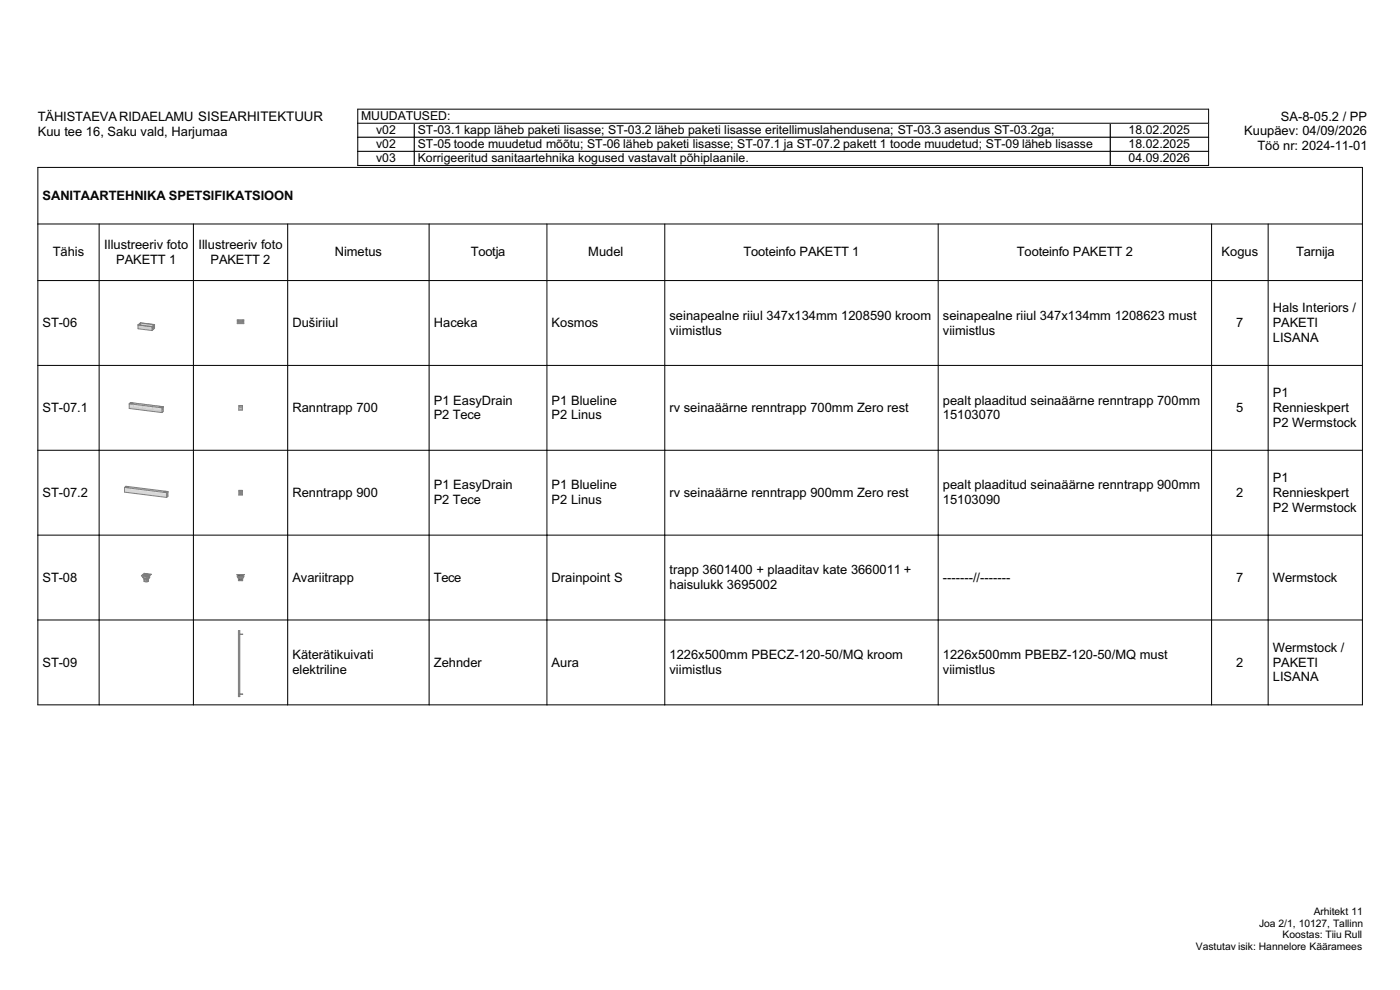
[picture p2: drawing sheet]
<svg xmlns="http://www.w3.org/2000/svg" width="297mm" height="210mm" viewBox="0 0 297 210" stroke-linecap="round" stroke-linejoin="round" font-family="sans-serif">
<path d="M29.3 68.9l.5-.4z" fill-rule="evenodd" fill="#bbbcc5"/>
<path d="M29.7 68.7l.1 .1z" fill-rule="evenodd" fill="#cfcfd9"/>
<path d="M29.6 69l.2-.1z" fill-rule="evenodd" fill="#bbbcc5"/>
<path d="M29.3 68.9l.5-.4v.5h-.2l.2-.3z" fill-rule="evenodd" fill="#818288"/>
<path d="M32.2 69.3l.6-.5z" fill-rule="evenodd" fill="#bbbcc5"/>
<path d="M32.7 69.1v.1z" fill-rule="evenodd" fill="#cfcfd9"/>
<path d="M32.3 69.5l.4-.3z" fill-rule="evenodd" fill="#bbbcc5"/>
<path d="M32.3 69.3l.5-.5v.8l-.5 .5zM32.3 69.3v.2l.4-.3v-.2z" fill-rule="evenodd" fill="#818288"/>
<path d="M29.3 68.9l3 .4v.8l-3-.4z" fill-rule="evenodd" fill="#cfcfd9"/>
<path d="M29.3 69.1h3" fill="none" stroke="#bbbcc5" stroke-width=".38"/>
<g fill="#cfcfd9">
<path d="M32.3 69.3l.4-.2-.4 .4z" fill-rule="evenodd"/>
<path d="M29.8 68.5l2.9 .4-.5 .4-2.4-.3z" fill-rule="evenodd"/>
</g>
<path d="M29.8 68.7h3" fill="none" stroke="#bbbcc5" stroke-width=".38"/>
<g fill="none" stroke="#7f7f7f" stroke-width=".21">
<path d="M29.3 68.9v.8l3 .4M29.3 68.9l3 .4M29.3 68.9l2.9 .4M29.3 68.9h.1M29.7 68.9h.1M29.7 68.8h.1M29.7 68.7l.1 .1M29.8 68.9l-.2 .1M29.8 68.7l-.4 .2M29.8 68.9h.1M29.8 68.7h.1M29.8 68.5l-.5 .4"/>
<path d="M29.8 68.5h.1M29.8 68.5l3 .3M29.8 68.5v.5M32.2 69.3h.1M32.3 69.3v.8M32.3 69.4v.1M32.3 69.5h.1M32.3 69.4h.1M32.3 69.3v.1M32.3 69.3h.1M32.6 69.2l-.3 .3M32.6 69.2h.1"/>
<path d="M32.7 69.2h-.1M32.7 69.2h.1M32.7 69.1v.1M32.7 69l-.4 .3M32.7 69.2l-.4 .3M32.7 69h.1M32.7 69.1h.1M32.8 68.8l-.6 .5M32.8 68.8l-.1 .1M32.8 68.8v.8l-.5 .5"/>
</g>
<g fill="#d0c5c1">
<path d="M33.9 86.3h.6l-.3 .2z" fill-rule="evenodd"/>
<path d="M27.6 85.5l.6 .1-.4 .1z" fill-rule="evenodd"/>
</g>
<path d="M27.4 85.8l7 .9v.8l-7-.9z" fill-rule="evenodd" fill="#e2d6d2"/>
<path d="M34.4 86.7l.2-.3v.9l-.2 .2z" fill-rule="evenodd" fill="#9a928f"/>
<path d="M27.4 85.6l7 .9v.2l-7-.9z" fill-rule="evenodd" fill="#e2d6d2"/>
<path d="M34.4 86.5l.2-.2-.2 .4z" fill-rule="evenodd" fill="#9a928f"/>
<path d="M27.4 85.6l.3-.2 6.9 .9-.2 .2zM27.6 85.5l.2 .2 .4-.1zM33.9 86.3l.3 .2 .3-.2z" fill-rule="evenodd" fill="#d0c5c1"/>
<g fill="none" stroke="#ccc" stroke-width=".21">
<path d="M27.4 86.3l7 .9 .2-.3M27.4 85.6l.9 .2M27.7 85.4l6.9 .9M28.3 85.8v.6M28.3 85.8h.1M28.6 85.5h.1M29.3 86.6v.3M29.6 85.7l-.3 .2M30.3 86v.7M30.6 85.8h.1M31.3 86.8v.3M31.6 85.9l-.3 .2"/>
<path d="M32.3 86.3v.6M32.6 86h.1M33.4 87.1v.3M33.6 86.2l-.2 .2M33.9 86.3l.6 .1M34.1 86.4h-.1"/>
</g>
<path d="M27.4 85.6v1l7 .9M27.4 85.6l7 .9M27.4 85.6l.3-.2 6.9 .9M27.6 85.5a.3 .3 0 0 1 .3-.1 .3 .3 0 0 1 .2 .2zM27.9 85.6h.1M28.2 85.5v.1M33.9 86.3h.6l-.3 .2zM34.1 86.3h.1M34.2 86.3h.1M34.4 86.5v1M34.6 86.3v1l-.2 .2M34.6 86.3l-.2 .2" fill="none" stroke="#7f7f7f" stroke-width=".21"/>
<g fill="#cdc7ba">
<path d="M34.8 104.3h.6l-.3 .1z" fill-rule="evenodd"/>
<path d="M26.7 103.3h.6l-.3 .1z" fill-rule="evenodd"/>
</g>
<path d="M26.4 103.6l9 1.1v.8l-9-1.1z" fill-rule="evenodd" fill="#e1dbce"/>
<path d="M35.4 104.7l.2-.3v.9l-.2 .2z" fill-rule="evenodd" fill="#8e8a81"/>
<path d="M26.4 103.4l9 1.1v.2l-9-1.1z" fill-rule="evenodd" fill="#e1dbce"/>
<path d="M35.4 104.5l.2-.2-.2 .4z" fill-rule="evenodd" fill="#8e8a81"/>
<path d="M26.4 103.4l.3-.2 8.9 1.1-.2 .2zM26.7 103.3l.3 .1 .3-.1zM34.8 104.3l.3 .1 .3-.1z" fill-rule="evenodd" fill="#cdc7ba"/>
<path d="M26.4 103.4v1l9 1.1M26.4 103.4l9 1.1M26.4 103.4l.3-.2 8.9 1.1M26.7 103.3h.6l-.3 .1zM27 103.3h.1M34.7 104.3h.7zM34.8 104.3h-.1M35 104.3h.1M35.4 104.5v1M35.6 104.3v1l-.2 .2M35.6 104.3l-.2 .2" fill="none" stroke="#7f7f7f" stroke-width=".21"/>
<g fill="#909090">
<path d="M30.6 122l.6 .1z" fill-rule="evenodd"/>
<path d="M30.5 121.9l1 .1z" fill-rule="evenodd"/>
<path d="M30.6 121.9l1 .1z" fill-rule="evenodd"/>
<path d="M30.8 121.8l.7 .1z" fill-rule="evenodd"/>
</g>
<path d="M30 122.1l1.5 .3z" fill-rule="evenodd" fill="#a0a0a0"/>
<path d="M31.5 122.3l.6-.5z" fill-rule="evenodd" fill="#626262"/>
<path d="M30.7 121.8h.1z" fill="#5a5a5a"/>
<path d="M30.8 121.8h.1z" fill-rule="evenodd" fill="#727272"/>
<path d="M30.9 121.8h.2z" fill-rule="evenodd" fill="#898989"/>
<path d="M31.1 121.8l.1 .1z" fill-rule="evenodd" fill="#989898"/>
<g fill="#a8a8a8">
<path d="M31.2 121.8l.1 .1z" fill-rule="evenodd"/>
<path d="M31.3 121.9h.1z" fill-rule="evenodd"/>
</g>
<path d="M30 122.1l.6-.5 1.5 .2-.6 .5zM30.5 121.9a.61 .61 0 0 0 1 0l-.6-.1z" fill-rule="evenodd" fill="#909090"/>
<path d="M31.7 122.2v.3z" fill-rule="evenodd" fill="#6a6a6a"/>
<g fill="#a8a8a8">
<path d="M31.3 122h.2z" fill-rule="evenodd"/>
<path d="M31.3 121.9h.2z" fill-rule="evenodd"/>
</g>
<g fill="#989898">
<path d="M31.1 121.8l.2 .1z" fill-rule="evenodd"/>
<path d="M31.1 121.9l.2 .1z" fill-rule="evenodd"/>
<path d="M31.1 122l.2 .1z" fill-rule="evenodd"/>
</g>
<g fill="#898989">
<path d="M30.9 121.8l.2 .1z" fill-rule="evenodd"/>
<path d="M30.9 121.9l.2 .1z" fill-rule="evenodd"/>
<path d="M30.9 122l.2 .1z" fill-rule="evenodd"/>
</g>
<g fill="#727272">
<path d="M30.7 121.9l.2 .1z" fill-rule="evenodd"/>
<path d="M30.7 122l.2 .1z" fill-rule="evenodd"/>
</g>
<g fill="#5a5a5a">
<path d="M30.6 121.9h.1z" fill-rule="evenodd"/>
<path d="M30.6 122l.1 .1z" fill-rule="evenodd"/>
</g>
<path d="M30.3 122.2v.3z" fill="#989898"/>
<g fill="#a8a8a8">
<path d="M30.3 122.2l.1 .3z" fill-rule="evenodd"/>
<path d="M30.4 122.2l.1 .4z" fill-rule="evenodd"/>
<path d="M30.5 122.2h.1v.4h-.1z" fill-rule="evenodd"/>
<path d="M30.6 122.2l.2 .1v.4l-.2-.1z" fill-rule="evenodd"/>
</g>
<path d="M30.8 122.3h.2v.4h-.2z" fill-rule="evenodd" fill="#989898"/>
<path d="M31 122.3h.1v.4h-.1z" fill-rule="evenodd" fill="#898989"/>
<path d="M31.1 122.3h.2v.4h-.2z" fill-rule="evenodd" fill="#727272"/>
<g fill="#5a5a5a">
<path d="M31.3 122.3l.2 .1v.2l-.2 .1z" fill-rule="evenodd"/>
<path d="M31.5 122.4l.1-.2v.4h-.1z" fill-rule="evenodd"/>
</g>
<path d="M31.6 122.2h.1l-.1 .4z" fill-rule="evenodd" fill="#626262"/>
<path d="M31.6 122.6l.1-.1-.3 .4z" fill-rule="evenodd" fill="#6a6a6a"/>
<path d="M31.8 122.5l-.3 .4z" fill-rule="evenodd" fill="#727272"/>
<path d="M30.3 122.5l.3 .4z" fill-rule="evenodd" fill="#797979"/>
<g fill="#818181">
<path d="M30.4 122.5l.3 .5z" fill-rule="evenodd"/>
<path d="M30.5 122.6l.3 .4z" fill-rule="evenodd"/>
</g>
<path d="M30.6 122.6l.2 .1 .1 .3z" fill-rule="evenodd" fill="#797979"/>
<path d="M30.8 122.7h.2v.3z" fill-rule="evenodd" fill="#727272"/>
<path d="M31 122.7h.1v.3h-.1z" fill-rule="evenodd" fill="#626262"/>
<path d="M31.1 122.7h.2l-.2 .3z" fill-rule="evenodd" fill="#535353"/>
<path d="M31.3 122.7l.2-.1-.3 .4z" fill-rule="evenodd" fill="#5a5a5a"/>
<path d="M31.5 122.6h.1l-.3 .4z" fill-rule="evenodd" fill="#626262"/>
<path d="M31.5 122.9v.4z" fill-rule="evenodd" fill="#6a6a6a"/>
<path d="M31.4 122.9v.4z" fill-rule="evenodd" fill="#626262"/>
<g fill="#5a5a5a">
<path d="M31.3 123v.4z" fill-rule="evenodd"/>
<path d="M31.2 123h.1l-.1 .4z" fill-rule="evenodd"/>
</g>
<path d="M31.1 123h.1v.4h-.1z" fill-rule="evenodd" fill="#727272"/>
<path d="M31 123h.1v.4h-.1z" fill-rule="evenodd" fill="#898989"/>
<path d="M30.9 123h.1v.4h-.1z" fill-rule="evenodd" fill="#989898"/>
<g fill="#a8a8a8">
<path d="M30.8 123l.1 .4z" fill-rule="evenodd"/>
<path d="M30.7 123l.1 .4z" fill-rule="evenodd"/>
<path d="M30.6 122.9l.1 .5z" fill-rule="evenodd"/>
<path d="M30.6 122.9v.4z" fill-rule="evenodd"/>
</g>
<path d="M30.6 122.9v.4z" fill="#989898"/>
<g fill="none" stroke="#7f7f7f" stroke-width=".21">
<path d="M30 122.1l1.5 .3M30 122.1l1.5 .2M30.3 122.2v.3M30.3 122.5l.3 .4M30.5 121.9v.1M30.5 122l.9 .1M30.5 122h.1M30.5 121.9l1 .1M30.5 121.9h.1M30.6 123.2v.1M30.6 122.9v.3M30.6 122l.6 .1"/>
<path d="M30.6 121.9l.9 .1M30.6 121.9h.1M30.7 121.8l.9 .1M30.7 121.9h-.1M30.8 121.8l.7 .1M30.9 121.8l.6 .1M31.5 122.3v.1M31.5 122.9l-.4 .1-.5-.1M31.5 122.9l-.1 .4h-.8M31.5 121.9l-.6-.1-.4 .1M31.5 121.9h.1M31.5 122l-.5 .1-.5-.1"/>
<path d="M31.6 121.9v.1M31.6 122h-.1M31.8 122.5l-.8 .2-.7-.2M31.8 122.1v.4M31.8 122.5l-.3 .4M32.1 121.8l-.6 .6M32.1 121.8l-1.5-.2-.6 .5M32.1 121.8l-.6 .5"/>
</g>
<path d="M33.2 147.4h.2z" fill-rule="evenodd" fill="#9b9b9b"/>
<path d="M33.2 147.3l.2 .1z" fill-rule="evenodd" fill="#c2c2c2"/>
<path d="M33.2 147.2l.2 .1z" fill-rule="evenodd" fill="#f0f0f0"/>
<path d="M33.2 147.1l.2 .1z" fill-rule="evenodd" fill="#e8e8e8"/>
<path d="M33.4 147.2l.1 .2z" fill-rule="evenodd" fill="#f0f0f0"/>
<path d="M28.6 137.5l.1 .1z" fill-rule="evenodd" fill="#e8e8e8"/>
<path d="M28.5 137.6l.2 .2z" fill-rule="evenodd" fill="#f0f0f0"/>
<path d="M28.5 137.7l.2 .1z" fill-rule="evenodd" fill="#c2c2c2"/>
<path d="M28.5 137.8h.2z" fill="#9b9b9b"/>
<path d="M33.3 146.9l.2 .1-.2 .1z" fill-rule="evenodd" fill="#d1d1d1"/>
<path d="M33.3 147.1l.2-.1z" fill-rule="evenodd" fill="#a3a3a3"/>
<path d="M33.3 134.2l.2 .1-.2 .2z" fill="#d1d1d1"/>
<path d="M33.3 134.5l.2-.2z" fill-rule="evenodd" fill="#a3a3a3"/>
<path d="M29.1 133.7h.3z" fill-rule="evenodd" fill="#d1d1d1"/>
<path d="M29.3 133.8l.1-.1z" fill-rule="evenodd" fill="#a3a3a3"/>
<path d="M32.9 133.8l.4-.1z" fill-rule="evenodd" fill="#d1d1d1"/>
<path d="M33 133.8v14" fill="none" stroke="#e1e1e1" stroke-width=".3"/>
<path d="M33.2 133.8l.1-.1-.1 13.6 .1 .4-.1 .1z" fill-rule="evenodd" fill="#a3a3a3"/>
<path d="M28.7 133.3l.4-.1z" fill-rule="evenodd" fill="#d1d1d1"/>
<path d="M28.9 133.3v14" fill="none" stroke="#e1e1e1" stroke-width=".3"/>
<g fill="#a3a3a3">
<path d="M29 141l.1 .1-.1 1.3z" fill-rule="evenodd"/>
<path d="M29 146.6l.1 .1-.1 .6z" fill-rule="evenodd"/>
<path d="M29 142.4l.1 .1-.1 1.3z" fill-rule="evenodd"/>
<path d="M29 139.6l.1 .1-.1 1.3z" fill-rule="evenodd"/>
<path d="M29 135.4l.1 .1-.1 1.3z" fill-rule="evenodd"/>
<path d="M29 136.8l.1 .1-.1 1.3z" fill-rule="evenodd"/>
<path d="M29 138.2l.1 .1-.1 1.3z" fill-rule="evenodd"/>
<path d="M29 145.2l.1 .1-.1 1.3z" fill-rule="evenodd"/>
<path d="M29 134l.1 .1-.1 1.3z" fill-rule="evenodd"/>
<path d="M29 143.8l.1 .1-.1 1.3z" fill-rule="evenodd"/>
<path d="M29 133.3l.1-.1-.1 .8z" fill-rule="evenodd"/>
</g>
<path d="M29 146.7l3.9 .5z" fill="#9b9b9b"/>
<path d="M29.1 146.4l3.8 .6z" fill-rule="evenodd" fill="#e8e8e8"/>
<path d="M29 146.5l3.9 .5v.1l-3.9-.5z" fill-rule="evenodd" fill="#f0f0f0"/>
<path d="M29 146.6l3.9 .6z" fill-rule="evenodd" fill="#c2c2c2"/>
<path d="M29 145.3l3.9 .5z" fill="#9b9b9b"/>
<path d="M29.1 145l3.8 .6z" fill-rule="evenodd" fill="#e8e8e8"/>
<path d="M29 145.1l3.9 .5v.1l-3.9-.5z" fill-rule="evenodd" fill="#f0f0f0"/>
<path d="M29 145.2l3.9 .6z" fill-rule="evenodd" fill="#c2c2c2"/>
<path d="M29 143.9l3.9 .5z" fill="#9b9b9b"/>
<path d="M29.1 143.6l3.8 .6z" fill-rule="evenodd" fill="#e8e8e8"/>
<path d="M29 143.7l3.9 .5v.1l-3.9-.5z" fill-rule="evenodd" fill="#f0f0f0"/>
<path d="M29 143.8l3.9 .6z" fill-rule="evenodd" fill="#c2c2c2"/>
<path d="M29 142.5l3.9 .5z" fill="#9b9b9b"/>
<path d="M29.1 142.2l3.8 .6z" fill-rule="evenodd" fill="#e8e8e8"/>
<path d="M29 142.3l3.9 .5v.1l-3.9-.5z" fill-rule="evenodd" fill="#f0f0f0"/>
<path d="M29 142.4l3.9 .6z" fill-rule="evenodd" fill="#c2c2c2"/>
<path d="M29 141.1l3.9 .5z" fill="#9b9b9b"/>
<path d="M29.1 140.8l3.8 .6z" fill-rule="evenodd" fill="#e8e8e8"/>
<path d="M29 140.9l3.9 .5v.1l-3.9-.5z" fill-rule="evenodd" fill="#f0f0f0"/>
<path d="M29 141l3.9 .6z" fill-rule="evenodd" fill="#c2c2c2"/>
<path d="M29 139.7l3.9 .5z" fill="#9b9b9b"/>
<path d="M29.1 139.4l3.8 .6z" fill-rule="evenodd" fill="#e8e8e8"/>
<path d="M29 139.5l3.9 .5v.1l-3.9-.5z" fill-rule="evenodd" fill="#f0f0f0"/>
<path d="M29 139.6l3.9 .6z" fill-rule="evenodd" fill="#c2c2c2"/>
<path d="M29 138.3l3.9 .5z" fill="#9b9b9b"/>
<path d="M29.1 138l3.8 .6z" fill-rule="evenodd" fill="#e8e8e8"/>
<path d="M29 138.1l3.9 .5v.1l-3.9-.5z" fill-rule="evenodd" fill="#f0f0f0"/>
<path d="M29 138.2l3.9 .6z" fill-rule="evenodd" fill="#c2c2c2"/>
<path d="M29 136.9l3.9 .5z" fill="#9b9b9b"/>
<path d="M29.1 136.6l3.8 .6z" fill-rule="evenodd" fill="#e8e8e8"/>
<path d="M29 136.7l3.9 .5v.1l-3.9-.5z" fill-rule="evenodd" fill="#f0f0f0"/>
<path d="M29 136.8l3.9 .6z" fill-rule="evenodd" fill="#c2c2c2"/>
<path d="M29 135.5l3.9 .5z" fill="#9b9b9b"/>
<path d="M29.1 135.2l3.8 .6z" fill-rule="evenodd" fill="#e8e8e8"/>
<path d="M29 135.3l3.9 .5v.1l-3.9-.5z" fill-rule="evenodd" fill="#f0f0f0"/>
<path d="M29 135.4l3.9 .6z" fill-rule="evenodd" fill="#c2c2c2"/>
<path d="M29 134.1l3.9 .5z" fill="#9b9b9b"/>
<path d="M29.1 133.8l3.8 .6z" fill-rule="evenodd" fill="#e8e8e8"/>
<path d="M29 133.9l3.9 .5v.1l-3.9-.5z" fill-rule="evenodd" fill="#f0f0f0"/>
<path d="M29 134l3.9 .6z" fill-rule="evenodd" fill="#c2c2c2"/>
<g fill="none" stroke="#7f7f7f" stroke-width=".21">
<path d="M28.7 137.6l-.2 .1 .2 .1M28.7 133.3v14h.3M28.7 133.3h.3M29 133.3v14M29 134.1l.1-.3 3.8 .5M29 139.7h.1M29 139.7l.1-.3 3.8 .5M29 136.9h.1M29 136.9l.1-.3 3.8 .5M29 135.5h.1M29 135.5l.1-.3 3.8 .5M29 134.1h.1"/>
<path d="M29.1 139.7l3.8 .5M29.1 136.9l3.8 .5M29.1 135.5l3.8 .5M29.1 134.1l3.8 .5M29.1 133.7h.3M29.1 133.2l-.4 .1M29.1 133.2l-.1 .1M29.1 133.2v.6M29.1 134.1v1.1M29.1 135.5v1.1M29.1 136.9v1.1M29.1 138.3v1.1"/>
<path d="M29.1 139.7v1.1M29.4 133.7l-.1 .1M32.9 133.8v14h.3M32.9 133.8h.3M32.9 138.5l-3.8-.5-.1 .2 3.9 .6M33.2 133.8v14M33.3 133.7v13.4l.2-.1M33.3 134.2l.2 .1M33.3 133.7l-.4 .1M33.3 133.7l-.1 .1M33.5 134.3l-.2 .2M29 146.7h.1"/>
<path d="M29 146.7l.1-.3 3.8 .5M29 143.9h.1M29 143.9l.1-.3 3.8 .5M29 142.5h.1M29 142.5l.1-.3 3.8 .5M29 141.1h.1M29 141.1l.1-.3 3.8 .5M29.1 146.7l3.8 .5M29.1 143.9l3.8 .5M29.1 142.5l3.8 .5M29.1 141.1l3.8 .5M29.1 146.7l-.1 .6"/>
<path d="M29.1 141.1v1.1M29.1 142.5v1.1M29.1 143.9v1.1M29.1 145.3v1.1M32.9 145.5l-3.8-.5-.1 .2 3.9 .6M33.3 146.9l.2 .1M33.3 147.4l-.1 .4M33.4 147.2l-.2-.1v.2l.2 .1M33.4 147.2v.2M33.4 147.2h.1M33.5 147.2l-.1 .2M33.5 147l-.1 .1"/>
</g>
<path d="M27.7 132.7h6.4v15.6h-6.4z" fill-rule="evenodd" fill="#fff"/>
<path d="M50.3 67.9h1.4v.8h-1.4zM50.5 68l.1 .2 .9-.1v-.1z" fill-rule="evenodd" fill="#818288"/>
<path d="M50.3 67.9h1.4v.8h-1.4zM50.5 68v.1M50.5 68.1h.1M50.5 68h.1M50.6 68h-.1M50.6 68h.1M50.6 68.2h.9M51.5 68h-.9M51.5 68h.1M51.5 68.2h.1M51.5 68.1h.1M51.5 68v.1" fill="none" stroke="#7f7f7f" stroke-width=".21"/>
<g fill="#9a928f">
<path d="M50.7 86.2h.7v.8h-.7z" fill-rule="evenodd"/>
<path d="M50.7 86h.7v.2h-.7z" fill-rule="evenodd"/>
</g>
<path d="M50.7 86.7h.7" fill="none" stroke="#ccc" stroke-width=".21"/>
<path d="M50.7 86h.7v1h-.7z" fill="none" stroke="#7f7f7f" stroke-width=".21"/>
<g fill="#8e8a81">
<path d="M50.7 104.2h.7v.8h-.7z" fill-rule="evenodd"/>
<path d="M50.7 104h.7v.2h-.7z" fill-rule="evenodd"/>
</g>
<path d="M50.7 104h.7v1h-.7z" fill="none" stroke="#7f7f7f" stroke-width=".21"/>
<path d="M50.3 121.9h1.5z" fill-rule="evenodd" fill="#626262"/>
<path d="M51 121.9h.2v.4h-.2z" fill-rule="evenodd" fill="#6a6a6a"/>
<g fill="#727272">
<path d="M51.2 121.9h.2v.4h-.2z" fill-rule="evenodd"/>
<path d="M51.4 121.9h.1v.4h-.1z" fill-rule="evenodd"/>
</g>
<g fill="#797979">
<path d="M51.5 121.9h.1v.4h-.1z" fill-rule="evenodd"/>
<path d="M51.6 121.9l.1 .4z" fill-rule="evenodd"/>
</g>
<path d="M51.7 121.9v.4z" fill-rule="evenodd" fill="#727272"/>
<path d="M50.3 121.9l.1 .4z" fill-rule="evenodd" fill="#989898"/>
<path d="M50.4 121.9v.4z" fill-rule="evenodd" fill="#898989"/>
<path d="M50.4 121.9l.1 .4z" fill-rule="evenodd" fill="#727272"/>
<g fill="#5a5a5a">
<path d="M50.5 121.9h.2v.4h-.2z" fill-rule="evenodd"/>
<path d="M50.7 121.9h.2v.4h-.2z" fill-rule="evenodd"/>
</g>
<path d="M50.9 121.9h.1v.4h-.1z" fill-rule="evenodd" fill="#626262"/>
<path d="M50.9 122.3h.1v.5h-.1z" fill-rule="evenodd" fill="#6a6a6a"/>
<path d="M51 122.3h.2l-.1 .5h-.1z" fill-rule="evenodd" fill="#727272"/>
<g fill="#797979">
<path d="M51.2 122.3h.2l-.3 .5z" fill-rule="evenodd"/>
<path d="M51.4 122.3h.1l-.2 .5z" fill-rule="evenodd"/>
</g>
<g fill="#818181">
<path d="M51.5 122.3h.1l-.3 .5z" fill-rule="evenodd"/>
<path d="M51.6 122.3l-.2 .5z" fill-rule="evenodd"/>
</g>
<path d="M51.7 122.3l-.2 .5z" fill-rule="evenodd" fill="#797979"/>
<path d="M50.3 122.3l.3 .5z" fill-rule="evenodd" fill="#727272"/>
<path d="M50.4 122.3l.2 .5z" fill-rule="evenodd" fill="#626262"/>
<path d="M50.4 122.3l.3 .5z" fill-rule="evenodd" fill="#535353"/>
<path d="M50.5 122.3h.2l.1 .5z" fill-rule="evenodd" fill="#5a5a5a"/>
<path d="M50.7 122.3h.2v.5z" fill-rule="evenodd" fill="#626262"/>
<path d="M51.5 122.8v.4z" fill-rule="evenodd" fill="#727272"/>
<g fill="#797979">
<path d="M51.4 122.8l.1 .4z" fill-rule="evenodd"/>
<path d="M51.3 122.8l.1 .4z" fill-rule="evenodd"/>
</g>
<g fill="#727272">
<path d="M51.3 122.8v.4z" fill-rule="evenodd"/>
<path d="M51.1 122.8l.2 .4z" fill-rule="evenodd"/>
</g>
<path d="M51 122.8h.1v.4h-.1z" fill-rule="evenodd" fill="#6a6a6a"/>
<path d="M50.9 122.8h.1v.4h-.1z" fill-rule="evenodd" fill="#626262"/>
<g fill="#5a5a5a">
<path d="M50.8 122.8l.1 .4z" fill-rule="evenodd"/>
<path d="M50.7 122.8l.1 .4z" fill-rule="evenodd"/>
</g>
<path d="M50.6 122.8l.1 .4z" fill-rule="evenodd" fill="#727272"/>
<path d="M50.6 122.8v.4z" fill-rule="evenodd" fill="#898989"/>
<path d="M50.6 122.8v.4z" fill-rule="evenodd" fill="#989898"/>
<path d="M50.3 121.9h1.5zM50.3 122.3h1.4M50.3 121.9v.4M50.3 122.3l.3 .5M50.6 122.8h.9M50.6 122.8v.4h.9v-.4M51.7 121.9v.4M51.7 122.3l-.2 .5" fill="none" stroke="#7f7f7f" stroke-width=".21"/>
<g fill="#a3a3a3">
<path d="M50.9 147.2l.6 .1z" fill-rule="evenodd"/>
<path d="M50.9 134.5l.6 .1z" fill-rule="evenodd"/>
</g>
<path d="M50.7 133.8v14" fill="none" stroke="#a3a3a3" stroke-width=".3"/>
<g fill="none" stroke="#7f7f7f" stroke-width=".21">
<path d="M50.6 133.8h.3v14h-.3zM50.9 134.5h.6l-.6 .1M50.9 147.2h.6l-.6 .1"/>
<circle cx="50.7" cy="147.3" r=".14"/>
</g>
<g fill="none" stroke="#000" stroke-width=".21">
<path d="M8 35.5h281v114h-281zM8 59.5h281M8 47.5h281M21 47.5v102M41 47.5v102M61 47.5v102M91 47.5v102M116 47.5v102M141 47.5v102M199 47.5v102M257 47.5v102M269 47.5v102"/>
<path d="M8 77.5h281M8 95.5h281M8 113.5h281M8 131.5h281"/>
</g>
<path d="M75.9 26.1h12v3h-12z" fill-rule="evenodd" fill="#fff"/>
<path d="M75.9 26.1h12v3h-12z" fill="none" stroke="#000" stroke-width=".21"/>
<path d="M235.5 26.1h20.9v3h-20.9z" fill-rule="evenodd" fill="#fff"/>
<path d="M235.5 26.1h20.9v3h-20.9z" fill="none" stroke="#000" stroke-width=".21"/>
<path d="M87.9 26.1h147.6v3h-147.6z" fill-rule="evenodd" fill="#fff"/>
<path d="M87.9 26.1h147.6v3h-147.6z" fill="none" stroke="#000" stroke-width=".21"/>
<path d="M75.9 23.2h180.5v2.9h-180.5z" fill-rule="evenodd" fill="#fff"/>
<path d="M75.9 23.2h180.5v2.9h-180.5z" fill="none" stroke="#000" stroke-width=".21"/>
<path d="M75.9 29.1h12v3h-12z" fill-rule="evenodd" fill="#fff"/>
<path d="M75.9 29.1h12v3h-12z" fill="none" stroke="#000" stroke-width=".21"/>
<path d="M235.5 29.1h20.9v3h-20.9z" fill-rule="evenodd" fill="#fff"/>
<path d="M235.5 29.1h20.9v3h-20.9z" fill="none" stroke="#000" stroke-width=".21"/>
<path d="M87.9 29.1h147.6v3h-147.6z" fill-rule="evenodd" fill="#fff"/>
<path d="M87.9 29.1h147.6v3h-147.6z" fill="none" stroke="#000" stroke-width=".21"/>
<path d="M75.9 32.1h12v3h-12z" fill-rule="evenodd" fill="#fff"/>
<path d="M75.9 32.1h12v3h-12z" fill="none" stroke="#000" stroke-width=".21"/>
<path d="M235.5 32.1h20.9v3h-20.9z" fill-rule="evenodd" fill="#fff"/>
<path d="M235.5 32.1h20.9v3h-20.9z" fill="none" stroke="#000" stroke-width=".21"/>
<path d="M87.9 32.1h147.6v3h-147.6z" fill-rule="evenodd" fill="#fff"/>
<path d="M87.9 32.1h147.6v3h-147.6z" fill="none" stroke="#000" stroke-width=".21"/>
<g font-size="2.7">
<text x="8" y="25.7">TÄHISTAEVARIDAELAMU SISEARHITEKTUUR</text>
<text x="8" y="28.8">Kuu tee 16, Saku vald, Harjumaa</text>
<text x="263.9" y="28.7">Kuupäev: 04/09/2026</text>
<text x="271.7" y="25.6">SA-8-05.2 / PP</text>
<text x="266.8" y="31.9">Töö nr: 2024-11-01</text>
<text x="9" y="42.4">SANITAARTEHNIKA SPETSIFIKATSIOON</text>
<text x="22.1" y="52.8">Illustreeriv foto</text>
<text x="42.1" y="52.8">Illustreeriv foto</text>
<text x="11.2" y="54.4">Tähis</text>
<text x="24.7" y="56">PAKETT 1</text>
<text x="44.7" y="56">PAKETT 2</text>
<text x="71" y="54.4">Nimetus</text>
<text x="99.9" y="54.4">Tootja</text>
<text x="124.8" y="54.4">Mudel</text>
<text x="157.7" y="54.4">Tooteinfo PAKETT 1</text>
<text x="215.7" y="54.4">Tooteinfo PAKETT 2</text>
<text x="259.1" y="54.4">Kogus</text>
<text x="275" y="54.4">Tarnija</text>
<text x="9" y="69.4">ST-06</text>
<text x="62" y="69.4">Duširiiul</text>
<text x="92" y="69.4">Haceka</text>
<text x="117" y="69.4">Kosmos</text>
<text x="142" y="67.8">seinapealne riiul 347x134mm 1208590 kroom</text>
<text x="142" y="71">viimistlus</text>
<text x="200" y="67.8">seinapealne riiul 347x134mm 1208623 must</text>
<text x="200" y="71">viimistlus</text>
<text x="262.3" y="69.4">7</text>
<text x="270" y="66.3">Hals Interiors /</text>
<text x="270" y="69.4">PAKETI</text>
<text x="270" y="72.5">LISANA</text>
<text x="9" y="87.4">ST-07.1</text>
<text x="62" y="87.4">Ranntrapp 700</text>
<text x="92" y="85.8">P1 EasyDrain</text>
<text x="92" y="89">P2 Tece</text>
<text x="117" y="85.8">P1 Blueline</text>
<text x="117" y="89">P2 Linus</text>
<text x="142" y="87.4">rv seinaäärne renntrapp 700mm Zero rest</text>
<text x="200" y="85.8">pealt plaaditud seinaäärne renntrapp 700mm</text>
<text x="200" y="89">15103070</text>
<text x="262.3" y="87.4">5</text>
<text x="270" y="84.3">P1</text>
<text x="270" y="87.4">Rennieskpert</text>
<text x="270" y="90.5">P2 Wermstock</text>
<text x="9" y="105.4">ST-07.2</text>
<text x="62" y="105.4">Renntrapp 900</text>
<text x="92" y="103.8">P1 EasyDrain</text>
<text x="92" y="107">P2 Tece</text>
<text x="117" y="103.8">P1 Blueline</text>
<text x="117" y="107">P2 Linus</text>
<text x="142" y="105.4">rv seinaäärne renntrapp 900mm Zero rest</text>
<text x="200" y="103.8">pealt plaaditud seinaäärne renntrapp 900mm</text>
<text x="200" y="107">15103090</text>
<text x="262.3" y="105.4">2</text>
<text x="270" y="102.3">P1</text>
<text x="270" y="105.4">Rennieskpert</text>
<text x="270" y="108.5">P2 Wermstock</text>
<text x="9" y="123.4">ST-08</text>
<text x="62" y="123.4">Avariitrapp</text>
<text x="92" y="123.4">Tece</text>
<text x="117" y="123.4">Drainpoint S</text>
<text x="142" y="121.8">trapp 3601400 + plaaditav kate 3660011 +</text>
<text x="142" y="125">haisulukk 3695002</text>
<text x="200" y="123.4">-------//-------</text>
<text x="262.3" y="123.4">7</text>
<text x="270" y="123.4">Wermstock</text>
<text x="9" y="141.4">ST-09</text>
<text x="62" y="139.8">Käterätikuivati</text>
<text x="62" y="143">elektriline</text>
<text x="92" y="141.4">Zehnder</text>
<text x="117" y="141.4">Aura</text>
<text x="142" y="139.8">1226x500mm PBECZ-120-50/MQ kroom</text>
<text x="142" y="143">viimistlus</text>
<text x="200" y="139.8">1226x500mm PBEBZ-120-50/MQ must</text>
<text x="200" y="143">viimistlus</text>
<text x="262.3" y="141.4">2</text>
<text x="270" y="138.3">Wermstock /</text>
<text x="270" y="141.4">PAKETI</text>
<text x="270" y="144.5">LISANA</text>
</g>
<g font-size="2.6">
<text x="76.6" y="25.5">MUUDATUSED:</text>
<text x="79.8" y="28.5">v02</text>
<text x="88.6" y="28.5">ST-03.1 kapp läheb paketi lisasse; ST-03.2 läheb paketi lisasse eritellimuslahendusena; ST-03.3 asendus ST-03.2ga;</text>
<text x="239.4" y="28.5">18.02.2025</text>
<text x="79.8" y="31.5">v02</text>
<text x="79.8" y="34.4">v03</text>
<text x="88.6" y="31.5">ST-05 toode muudetud mõõtu; ST-06 läheb paketi lisasse; ST-07.1 ja ST-07.2 pakett 1 toode muudetud; ST-09 läheb lisasse</text>
<text x="88.6" y="34.4">Korrigeeritud sanitaartehnika kogused vastavalt põhiplaanile.</text>
<text x="239.4" y="31.5">18.02.2025</text>
<text x="239.4" y="34.4">04.09.2026</text>
</g>
<g font-size="2.2">
<text x="267.1" y="196.6">Joa 2/1, 10127, Tallinn</text>
<text x="278.7" y="194">Arhitekt 11</text>
<text x="253.7" y="201.6">Vastutav isik: Hannelore Kääramees</text>
<text x="272.1" y="199.1">Koostas: Tiiu Rull</text>
</g>
</svg>
